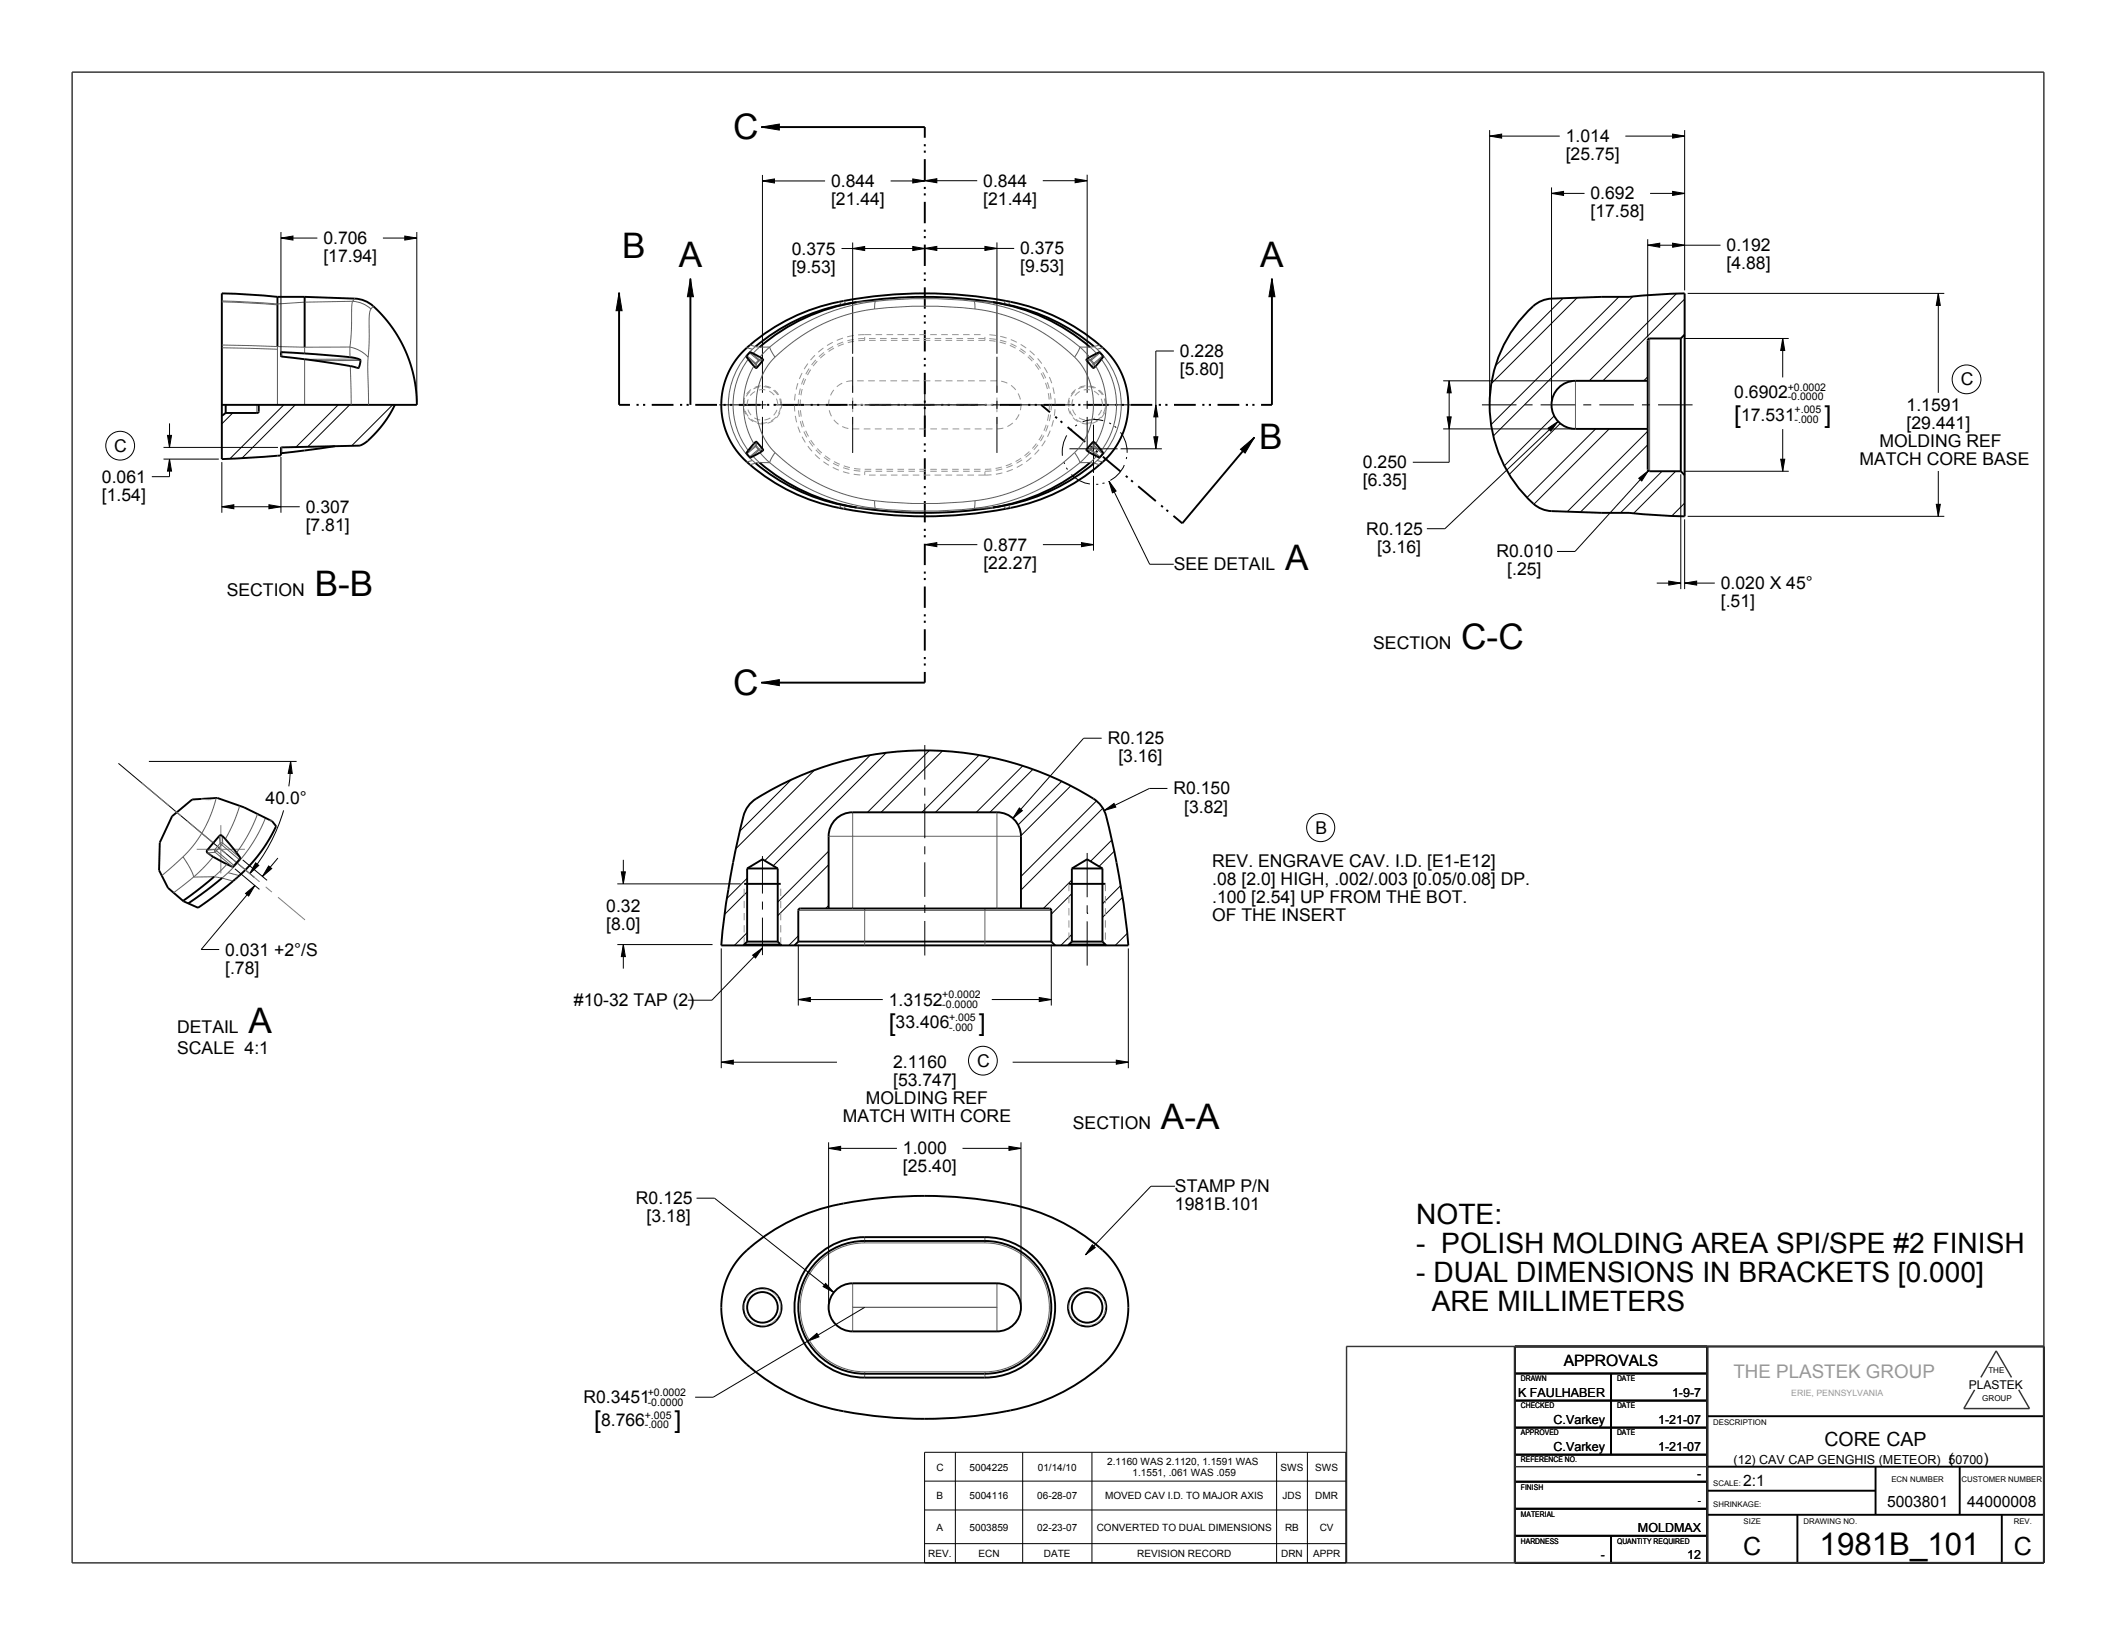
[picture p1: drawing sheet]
<svg xmlns="http://www.w3.org/2000/svg" width="559mm" height="432mm" viewBox="0 0 559 432" stroke-linecap="round" stroke-linejoin="round" font-family="sans-serif">
<g fill="#000">
<path d="M201 33.6l4.8-.8v1.6zM393.4 35.9l3.2-.5v1.1zM441.7 35.4l3.2 .5-3.2 .6zM201.3 47.8l3.2-.5v1zM241 47.3l3.2 .5-3.2 .5zM244.2 47.7l3.2-.5v1.1zM283.9 47.2l3.2 .5-3.2 .6zM409.7 51.1l3.2-.6v1.1zM441.7 50.5l3.2 .6-3.2 .5zM74.2 62.9l3.2-.6v1.1zM106.9 62.3l3.2 .6-3.2 .5zM163.5 77.3l.8 4.8h-1.6z"/>
<path d="M182.3 73.6l.8 4.8h-1.6zM225.2 65.6l3.1-.5v1.1zM241 65.1l3.2 .5-3.2 .6zM244.2 65.6l3.2-.5v1zM260.1 65.1l3.2 .5-3.2 .5zM335.9 73.6l.8 4.8h-1.6zM435.1 64.8l3.2-.6v1.1zM441.7 64.2l3.2 .6-3.2 .5zM511.9 77.5l.5 3.2h-1.1zM470.8 89.4l.5 3.2h-1zM44.2 115h1.1l-.5 3.2zM305.2 106.9l.6 3.2h-1.1z"/>
<path d="M304.7 115.4h1.1l-.6 3.1zM327.6 118.6l3.7-3.1-2.5 4.2zM382.2 110.1h1l-.5 3.2zM382.7 100.6l.5 3.1h-1zM408.8 113.1l2.7-1.8-2 2.6zM44.8 121.2l.5 3.2h-1.1zM58.6 133.8l3.2-.5v1.1zM71 133.3l3.2 .5-3.2 .6zM292.9 127.1l1.8 2.6-.9 .4zM432.8 126.3l2.5-2-1.7 2.7zM470.3 121.3h1l-.5 3.2zM511.3 133.2h1.1l-.5 3.2z"/>
<path d="M244.2 143.8l3.2-.5v1.1zM285.6 143.3l3.2 .5-3.2 .6zM440.7 153.5l3.2 .5-3.2 .5zM444.9 154l3.2-.5v1zM201 180.3l4.8-.8v1.6zM76.7 201.1l.5 3.2-1.1-.1zM269.2 213.4l.8 .7-2.5 2zM291.6 214.1l2.6-1.9 .5 1zM67.5 227.9l.8 .6-2.3 2.2zM64.9 236l2.4-2.1-1.6 2.7zM70.9 228.7l.9 .7-2.5 2.1zM164.1 230.3h1l-.5 3.1z"/>
<path d="M164.6 249.5l.5 3.1h-1zM198.8 252.3l2.5-2-1.8 2.7zM210.8 264l3.2-.6v1.1zM274.5 263.4l3.1 .6-3.1 .5zM190.5 280.5l3.2-.5v1.1zM294.8 280l3.2 .5-3.2 .6zM218.8 303.3l3.2-.6v1.1zM266.4 302.7l3.2 .6-3.2 .5zM288.5 328.7l.7 .8-2.5 1.9zM213.3 354.2l2.4-2.1 .6 1zM218 338.9l2.2 2.4-2.8-1.5z"/>
</g>
<g fill="none" stroke="#000" stroke-width=".26">
<path d="M201 33.6l4.8-.8v1.6zM393.4 35.9l3.2-.5v1.1zM393.4 34.4v71.7M393.4 35.9h18.5M429.2 35.9h15.7M441.7 35.4l3.2 .5-3.2 .6zM444.9 34.4v42.3M201.3 47.8l3.2-.5v1zM201.3 46.2v48.5M201.3 47.8h16.6M235.2 47.8h9M241 47.3l3.2 .5-3.2 .5z"/>
<path d="M244.2 47.7l3.2-.5v1.1zM244.2 47.7h13.9M275.4 47.7h11.7M283.9 47.2l3.2 .5-3.2 .6zM287.1 46.1v48.6M409.7 51.1l3.2-.6v1.1zM409.7 49.5v56.6M409.7 51.1h8.7M435.8 51.1h9.1M441.7 50.5l3.2 .6-3.2 .5zM74.2 62.9l3.2-.6v1.1zM74.2 61.3v31.9"/>
<path d="M74.2 62.9h9.6M101.1 62.9h9M106.9 62.3l3.2 .6-3.2 .5zM110.1 61.3v44.8M163.5 77.3l.8 4.8h-1.6zM182.3 73.6l.8 4.8h-1.6zM225.2 65.6l3.1-.5v1.1zM225.2 64v29.4M241 65.1l3.2 .5-3.2 .6zM244.2 65.6l3.2-.5v1zM260.1 65.1l3.2 .5-3.2 .5zM263.3 64v29.4"/>
<path d="M267.8 65.6h-45.6M335.9 73.6l.8 4.8h-1.6zM412.8 78.8l-17.9 17.8M416.5 78.6l-22.7 22.7M427.5 78.4l-33.7 33.7M431.2 78.3l-36.8 36.8M435.1 64.8l3.2-.6v1.1zM435.1 63.2v25.9M435.1 64.8h19.3M441.7 64.2l3.2 .6-3.2 .5zM442.7 77.5l-23 23.1M444.9 79l-21.6 21.6"/>
<path d="M445.7 77.5h67.8M511.9 77.5l.5 3.2h-1.1zM511.9 77.5v26.2M310 92.7h-4.8v25.8M435.1 99.5l-1 1.1M444.7 89.4h27.7M470.8 89.4l.5 3.2h-1zM470.8 89.4v10.3M43.2 118.2h30.2M44.2 115h1.1l-.5 3.2zM44.8 111.8v6.4M61.5 109.1l-2.9 2.8"/>
<path d="M74.9 106.9l-14.2 14.3M78 106.9l-14.1 14.1M89.3 106.9l-11.1 11.2M92.3 106.9l-11 11.1M103.7 106.9l-10.8 10.8M295.9 118.5h10.9M304.7 115.4h1.1l-.6 3.1zM305.2 106.9l.6 3.2h-1.1zM327.6 118.6l3.7-3.1-2.5 4.2zM381.1 113.3h34.2M381.1 100.6h34.2M382.2 110.1h1l-.5 3.2z"/>
<path d="M382.7 100.6l.5 3.1h-1zM382.7 100.6v21.5h-9.6M408.8 113.1l2.7-1.8-2 2.6zM410.4 109.8l-13.1 13.2M411.5 111.3l-29.9 28.3h-4.8M412 111.8l-13.4 13.5M421.4 113.3l-18.1 18.1M425 113.3l-19.9 19.9M435.1 113.9l-21.2 21.2M435.1 117.5l-17.7 17.7M470.8 113.3v11.2M43.2 121.2h14.6"/>
<path d="M44.8 121.2l.5 3.2h-1.1zM44.8 121.2v4.7h-4.7M58.6 133.8l3.2-.5v1.1zM58.6 122v13.4M58.6 133.8h20.6M71 133.3l3.2 .5-3.2 .6zM74.2 120.7v14.7M288.8 125.7v19.7M292.9 127.1l1.8 2.6-.9 .4zM292.9 127.1l10.7 21.9h6.4M432.8 126.3l2.5-2-1.7 2.7zM435.3 124.3l-19.4 21.3h-4.7"/>
<path d="M438.9 124.5l-11 10.9M442.5 124.5l-11.1 11.1M443.9 125.2v30.4M444.7 124.5h27.7M444.9 132.9l-3.4 3.4M444.9 137.2v18.4M445.7 136.4h67.8M470.3 121.3h1l-.5 3.2zM511.3 133.2h1.1l-.5 3.2zM511.9 124.4v12M244.2 143.8l3.2-.5v1.1zM244.2 143.8h13.9"/>
<path d="M275.4 143.8h13.4M285.6 143.3l3.2 .5-3.2 .6zM437.5 154h6.4M440.7 153.5l3.2 .5-3.2 .5zM444.9 154l3.2-.5v1zM444.9 154h7.9M201 180.3l4.8-.8v1.6zM229.8 199.4l-27.8 27.9M234 198.8l-29.8 29.8M245.4 198.2l-16.3 16.3M248.9 198.3l-16.2 16.2M258.6 199.4l-15.1 15.1"/>
<path d="M261.6 200l-14.5 14.5M290.9 195h-4.7l-18.7 21.1M31.3 201.6l35.9 30.1M39.3 201.1h39M74.9 214a46.1 46.1 0 0 1-8.9 16.7M76.7 201.1l.5 3.2-1.1-.1zM76.7 201.1l-.4 6.6M208.9 205.9l-13.5 13.6M215.1 203.4l-20.8 20.7M269.2 213.4l.8 .7-2.5 2zM270.1 202.3l-12.3 12.2M272.8 203.2l-11.4 11.3"/>
<path d="M280.4 206.3l-11.5 11.6M282.8 207.5l-13.2 13.2M289.6 211.5l-20 20M291.2 213.4l-21.6 21.7M291.6 214.1l2.6-1.9 .5 1zM308.3 208.2h-4.8l-11.9 5.9M62 229.4l6.5 5.5M64.1 227.1l6.4 5.4M64.9 236l2.4-2.1-1.6 2.7zM67.3 233.9l-14.2 16.9h4.8M67.5 227.9l.8 .6-2.3 2.2zM70.9 228.7l.9 .7-2.5 2.1z"/>
<path d="M73.4 226.6l-4.1 4.9M163 233.4h32.6M164.1 230.3h1l-.5 3.1zM164.6 227.1v6.3M197.3 231.9l-5.4 5.4M197.3 235.5l-6 6M218.8 224.8l-13.4 13.4M218.8 228.4l-13.4 13.4M218.8 239.2l-.7 .7M283.1 232.4l-7.6 7.5M283.1 236l-5.5 5.4M293.6 221.8l-5.6 5.7"/>
<path d="M294.3 224.8l-4.1 4M295.9 233.9l-4.8 4.8M296.4 237l-5.3 5.3M163 249.5h25.2M164.6 249.5l.5 3.1h-1zM164.6 249.5v6.3M190.5 250.5v31.6M197.3 246.3l-3.4 3.4M198.8 252.3l2.5-2-1.8 2.7zM201.3 250.3l-13.3 13.8h-6.3M210.8 247.2l-2.5 2.5M210.8 249.5v16.1"/>
<path d="M277.6 249.5v16.1M283.1 246.8l-3 2.9M297.7 246.5l-3.2 3.2M298 250.5v31.6M210.8 264l3.2-.6v1.1zM210.8 264h22.3M261.9 264h15.7M274.5 263.4l3.1 .6-3.1 .5zM294.8 280l3.2 .5-3.2 .6zM190.5 280.5l3.2-.5v1.1zM190.5 280.5h30.5M267.4 280.5h30.6"/>
<path d="M183.9 316.4h4.8l31.5 24.9M218.8 303.3l3.2-.6v1.1zM218.8 301.7v42.8M218.8 303.3h18.1M254.2 303.3h15.4M266.4 302.7l3.2 .6-3.2 .5zM269.6 301.7v42.8M310.3 313.3h-6.4l-17.2 18.1M218 338.9l2.2 2.4-2.8-1.5zM288.5 328.7l.7 .8-2.5 1.9zM213.3 354.2l2.4-2.1 .6 1zM228.3 345.3l-40 23.7h-4.7"/>
<path d="M244.2 383.5h111.2v29.3h-111.2zM244.2 398.8h111.2M244.2 391.2h111.2M252.3 383.5v29.3M270.1 383.5v29.3M288.4 383.5v29.3M337.1 383.5v29.3M345.3 383.5v29.3M244.2 407.7h111.2"/>
<circle cx="31.7" cy="117.7" r="3.8"/>
<circle cx="519.3" cy="100.2" r="3.8"/>
<circle cx="348.8" cy="218.6" r="3.7"/>
<circle cx="259.6" cy="280.1" r="3.8"/>
</g>
<g fill="none" stroke="#000" stroke-width=".51">
<path d="M201 33.6h43.2v2.8M244.2 38.1v.5M244.2 39.8v.5M244.2 42v5.7M244.2 49.4v.5M244.2 51.1v.5M244.2 53.3v5.7M73.3 78.4h7.2l13.2 .5a9.2 9.2 0 0 1 6.7 3.8 35.3 35.3 0 0 1 9.7 24.2h-51.5M73.3 78.4l-7.4-.6-7.3-.3v43.7l15.6-.9v-2l.2-.1 20.7-.5 .4-.2a26.2 26.2 0 0 0 8.8-10.6M73.3 78.4v13.1M163.5 77.3v29.6h2.9M182.3 73.6v33.3"/>
<path d="M226.3 79.8a52.5 52.5 0 0 0-26.8 11.7M244.2 60.6v.6M244.2 62.3v.6M244.2 64.6v5.6M244.2 71.9v.6M244.2 73.6v.6M244.2 75.9v5.6M262.2 79.8a52.5 52.5 0 0 1 26.7 11.7M335.9 73.6v33.3h-2.9M196.5 92.6a53 53 0 0 1 30.8-13.9 112.3 112.3 0 0 1 44.4 2.2 45.8 45.8 0 0 1 22.1 13.7 20.2 20.2 0 0 1-3.4 28.1 55.2 55.2 0 0 1-30.8 12.6 112.1 112.1 0 0 1-42.9-2.4 45.8 45.8 0 0 1-22-13.7 20.2 20.2 0 0 1 1.8-26.6zM244.2 83.2v.6M244.2 84.9v.6"/>
<path d="M244.2 87.2v5.6M244.2 94.5v.6M244.2 96.2v.6M244.2 98.5v5.6M403.6 82.1a8.4 8.4 0 0 1 6.2-3.2l13.2-.5h7.2l7.3-.6 7.4-.3v58.9l-7.4-.3-7.3-.7h-7.2l-13.2-.4a8.3 8.3 0 0 1-6.2-3.2 35.3 35.3 0 0 1 0-49.7zM443.9 89.4h-8.3l-.4 .2-.1 11h-19a6.4 6.4 0 0 0-6.4 6.3 6.4 6.4 0 0 0 6.4 6.4h19l.1 10.9 .4 .3h8.3M443.9 89.4v35.1M444.9 88.4l-1 1M59.6 109.1l-1 .7M59.6 106.9v2.2M68.3 106.9v1.8l-.3 .3-8.4 .1M168.1 106.9h.6"/>
<path d="M169.8 106.9h.6M172.1 106.9h5.8M179.6 106.9h.6M181.3 106.9h.6M183.6 106.9h5.8M191.1 106.9h.6M192.8 106.9h.6M195.1 106.9h5.7M202.6 106.9h.5M204.3 106.9h.6M206.6 106.9h5.7M214.1 106.9h.5"/>
<path d="M215.8 106.9h.6M218.1 106.9h5.7M225.6 106.9h.5M227.3 106.9h.6M229.6 106.9h5.7M237.1 106.9h.5M238.8 106.9h.5M241.1 106.9h5.7M244.2 105.8v.6M244.2 107.5v.6M244.2 109.7v5.7M244.2 117.1v.5"/>
<path d="M244.2 118.8v.5M248.5 106.9h.6M250.3 106.9h.5M252.6 106.9h5.7M260 106.9h.6M261.8 106.9h.5M264.1 106.9h5.7M271.5 106.9h.6M273.3 106.9h.5M274.9 106.9l2.4 2M275.6 106.9h5.7M278.7 110.1l.4 .3"/>
<path d="M280.1 111.2l.4 .4M281.9 112.8l4.7 3.9M283 106.9h.6M284.7 106.9h.6M287 106.9h5.8M288 117.9l.5 .4M289.4 119l.5 .4M294.5 106.9h.6M296.2 106.9h.6M298.5 106.9h5.8M306 106.9h.6M307.7 106.9h.6"/>
<path d="M310 106.9h5.8M317.5 106.9h.6M319.2 106.9h.6M321.5 106.9h5.8M329 106.9h.6M330.7 106.9h.6M331.3 115.5l-19.1 22.7-2.3-2M199.5 122.3a52.5 52.5 0 0 0 26.8 11.7M244.2 121v5.7M244.2 128.4v.5M244.2 130.1v.5M244.2 132.3v5.7"/>
<path d="M244.2 139.7v.5M288.9 122.3a52.5 52.5 0 0 1-26.7 11.7M291.3 120.6l4.6 3.9M297.3 125.7l.5 .4M298.7 126.9l.5 .4M300.6 128.4l4.6 3.9M306.6 133.5l.5 .4M308 134.7l.5 .4M443.9 124.5l1 1M244.2 141.3v.6M244.2 143.6v5.6M244.2 150.9v.6"/>
<path d="M244.2 152.6v.6M244.2 154.9v5.6M244.2 177.5v2.8h-43.2M244.2 162.2v.6M244.2 163.9v.6M244.2 166.2v5.6M244.2 173.5v.6M244.2 175.2v.6M45.4 215.6l5.3-4.5 6.7-.4 7.1 2.5 7.4 3.7 1 1.3a44.1 44.1 0 0 1-14.1 16.7l-6.5 4.8-3.8-1.7-4.1-3.5-2.4-4.7 .2-7.3zM198.5 211.8a83.4 83.4 0 0 1 91.4 0 9.6 9.6 0 0 1 2.8 5.9l2.7 13.3a184.6 184.6 0 0 1 2.6 18.7h-107.5a203.4 203.4 0 0 1 6.3-35.6l.8-1.2zM58.6 231.9l-3.9 3.2-5 3.5M196.5 233.4h9.7"/>
<path d="M197.3 229.4v19.3M197.3 229.4l4-2.5 4.1 2.5M197.3 229.4h8.1M205.4 229.4v19.3M218.8 239.9v-19a6.3 6.3 0 0 1 6.3-6.4h38.2a6.3 6.3 0 0 1 6.3 6.4v19M225.2 239.9l-14.1 .1-.3 .4v8.3M263.3 239.9l14.1 .1 .2 .4v8.3M282.3 233.4h9.6M283.1 229.4h8M283.1 229.4l4-2.5 4 2.5M283.1 229.4v19.3M291.1 229.4v19.3"/>
<path d="M196.5 249.5h9.7M197.3 248.7h8.1M197.3 248.7l-1 1M205.4 248.7l1 1M210.8 248.7h66.8M210.8 248.7l-1 1M277.6 248.7l1 1M282.3 249.5h9.6M283.1 248.7h8M283.1 248.7l-1 1M291.1 248.7l1 1M196.5 330.9a53 53 0 0 1 30.8-13.8 112.3 112.3 0 0 1 44.4 2.2 45.8 45.8 0 0 1 22.1 13.7 20.2 20.2 0 0 1-3.4 28.1 55.2 55.2 0 0 1-30.8 12.6 112.1 112.1 0 0 1-42.9-2.4 45.8 45.8 0 0 1-22-13.7 20.2 20.2 0 0 1 1.8-26.7z"/>
<path d="M214.8 332.6a18.5 18.5 0 0 1 13.5-5.9h31.8a18.5 18.5 0 0 1 18.5 18.6 18.5 18.5 0 0 1-18.5 18.5h-31.8a18.5 18.5 0 0 1-17-11.1 18.5 18.5 0 0 1 3.5-20.1zM216.5 332.3a17.5 17.5 0 0 1 11.8-4.6h31.8a17.5 17.5 0 0 1 17.5 17.6 17.5 17.5 0 0 1-17.5 17.5h-31.8a17.5 17.5 0 0 1-16.3-11.2 17.5 17.5 0 0 1 4.5-19.3zM400 355.6h139.8v57.1h-139.8zM450.8 355.6v57.1M400 377h50.8M400 369.9h50.8M400 362.7h50.8M425.4 362.7v21.5M450.8 374h89M400 398.5h50.8M400 391.3h50.8M400 384.2h50.8"/>
<path d="M450.8 393.7h44.5M450.8 387.3h89M495.3 387.3v12.7M517.5 387.3v12.7M400 405.6h50.8M425.4 405.6v7.1M450.8 400h89M474.7 400v12.7M528.6 400v12.7"/>
<circle cx="201.3" cy="345.3" r="5"/>
<circle cx="287.1" cy="345.3" r="5"/>
</g>
<path d="M19 19.1h520.8v393.6h-520.8zM355.6 355.6h184.1M355.6 355.6v57.1M400 355.6v57.1M450.8 355.6v57.1M521.5 367.1l-2.9 4.9h17.4l-2.9-4.9M523.1 363.8l4.1-7 4 7M400 387.4h50.8" fill="none" stroke="#313131" stroke-width=".38"/>
<g fill="none" stroke="#939393" stroke-width=".26">
<path d="M226.3 79.8l-1.7 .3M226.6 79.8h-.2M226.6 79.7v.1M229.5 79.3l-1.7 .3M232.5 79l-1.8 .2M235.4 78.7l-1.8 .2M238.3 78.6l-1.7 .1M241.3 78.4l-1.8 .1M244.2 78.4h-1.7M244.8 78.4h.9M247 78.4l1.9 .1M250.2 78.6l2 .1"/>
<path d="M253.5 78.8l1.9 .1M256.7 79.1l1.9 .2M259.9 79.5l1.9 .2M262 79.8h.2M263.3 80l1.7 .3M211.8 98.5l-.7 1.6M212.3 99.9l-.6 1.6M213.3 96l-.9 1.5M213.7 97.3l-.9 1.5M214.1 97.6l-.9 1.5M215.2 93.8l-1.1 1.3M215.5 95l-1.2 1.4"/>
<path d="M215.8 95.4l-1.1 1.3M217.4 91.9l-1.3 1.1M217.6 93.1l-1.3 1.1M217.9 93.5l-1.3 1.1M219.9 90.4l-1.5 .9M220 91.5l-1.5 .9M220.2 92l-1.4 .8M222.6 89.3l-1.6 .6M222.7 90.3l-1.7 .7M222.8 90.8l-1.5 .6M225.4 88.6l-1.7 .4M225.5 89.6l-1.7 .4"/>
<path d="M225.5 90.1l-1.6 .4M228.3 89.4l-1.7 .1M228.3 89.9l-1.6 .1M228.3 89v.9M228.3 89.9h.1M228.3 89.4h.1M229.5 89.9h1.7M229.5 89.4h1.7M230.1 88.4l-3.5 .1M231.2 88.4h1.8M232.4 89.9h1.7M232.4 89.4h1.7"/>
<path d="M234.1 88.4h1.8M235.3 89.9h1.7M235.3 89.4h1.7M237 88.4h1.7M238.2 89.9h1.7M238.2 89.4h1.7M239.9 88.4h1.7M241 89.9h1.8M241 89.4h1.8M242.8 88.4h1.7M243.9 89.9h1.8M243.9 89.4h1.8"/>
<path d="M245.7 88.4h1.7M246.8 89.9h1.8M246.8 89.4h1.8M248.6 88.4h1.7M249.7 89.9h1.7M249.7 89.4h1.7M251.4 88.4h1.8M252.6 89.9h1.7M252.6 89.4h1.7M254.3 88.4h1.8M255.5 89.9h1.7M255.5 89.4h1.7"/>
<path d="M257.2 88.4h1.7M258.4 89.4h1.7M260.1 88.4h.1M260.1 89v.9h-1.7M261.2 89.9l1.7 .2M261.3 89.4l1.7 .2M261.3 88.4l1.7 .2M264 90.4l1.6 .4M264.1 89.9l1.7 .4M264.1 88.8l1.7 .5M266.7 91.2l1.5 .8M266.9 90.8l1.5 .7"/>
<path d="M266.9 89.7l1.6 .7M269.2 92.5l1.4 1M269.4 92.1l1.5 1M269.5 91l1.5 .9M271.4 94.2l1.2 1.2M271.8 93.8l1.2 1.3M271.9 92.6l1.3 1.2M273.4 96.2l.9 1.4M273.8 95.9l1 1.4M274 94.7l1.1 1.3M274.9 98.6l.8 1.5M275.4 98.3l.8 1.6"/>
<path d="M275.8 97l.8 1.5M277.1 99.6l.6 1.6M209.8 106.9l.1 1.8M210 109.8l.4 1.7M210 104l-.2 1.8M210.7 112.7l.6 1.6M210.7 101.2l-.5 1.7M210.9 108.4l.2 1.7M210.9 105.5l-.1 1.7M211.4 111.2l.5 1.7M211.4 102.6l-.4 1.7M211.4 108.3l.2 1.7"/>
<path d="M211.4 105.5l-.1 1.7M211.8 115.3l.9 1.6M211.8 111.1l.5 1.6M211.8 102.7l-.3 1.7M212.3 114l.8 1.5M212.8 113.8l.7 1.5M212.8 100.1l-.6 1.6M213.3 117.8l1.1 1.4M213.7 116.5l1 1.4M214.1 116.2l1 1.4M215.5 118.8l1.2 1.2M215.8 118.5l1.2 1.1"/>
<path d="M219 108.3l.6 1.6M219 105.5l-.2 1.7M220.2 110.9l1.2 1.2M220.2 103l-.9 1.4M222.4 112.6l1.6 .6M222.4 101.2l-1.4 .9M224 113.2h.1M225.2 100.6l-1.7 .2M225.2 100.6h.1M225.2 101.8v1.9M225.2 105v3.8M225.2 110.1v1.9"/>
<path d="M225.2 113.3h1.7M225.2 106.9h1.7M226.3 106.9h1.8M226.3 100.6h1.8M228.1 113.3h1.8M228.1 106.9h1.8M229.3 106.9h1.7M229.3 100.6h1.7M231 113.3h1.8M231 106.9h1.8M232.2 106.9h1.8M232.2 100.6h1.8"/>
<path d="M234 113.3h1.7M234 106.9h1.7M235.1 106.9h1.8M235.1 100.6h1.8M236.9 113.3h1.8M236.9 106.9h1.8M238.1 106.9h1.7M238.1 100.6h1.7M239.8 113.3h1.8M239.8 106.9h1.8M241 106.9h1.8M241 100.6h1.8"/>
<path d="M242.8 113.3h1.7M242.8 106.9h1.7M243.9 106.9h1.8M243.9 100.6h1.8M245.7 113.3h1.7M245.7 106.9h1.7M246.9 106.9h1.7M246.9 100.6h1.7M248.6 113.3h1.8M248.6 106.9h1.8M249.8 106.9h1.8M249.8 100.6h1.8"/>
<path d="M251.6 113.3h1.7M251.6 106.9h1.7M252.7 106.9h1.8M252.7 100.6h1.8M254.5 113.3h1.7M254.5 106.9h1.7M255.7 106.9h1.7M255.7 100.6h1.7M257.4 113.3h1.8M257.4 106.9h1.8M258.6 106.9h1.7M258.6 100.6h1.7"/>
<path d="M260.3 113.3h1.8M260.3 106.9h1.8M261.5 106.9h1.8M261.5 100.6h1.8M263.3 100.6h.1M263.3 101.8v1.9M263.3 105v3.8M263.3 110.1v1.9M264.4 100.7h.1M264.4 100.7l1.6 .5M264.9 113.1l-1.6 .2M265 113l-.1 .1"/>
<path d="M267 101.8l1.2 1.2M267.5 111.7l-1.5 .9M268.9 103.9l.6 1.6M269.1 109.4l-.9 1.5M269.6 106.6l-.1 1.7M271.8 119.3l-1.2 1.1M272.2 119.6l-1.3 1.2M273.7 117.2l-1.1 1.3M274.1 117.5l-1.1 1.3M274.4 118.7l-1.2 1.3M275.2 114.8l-.9 1.4M275.7 115l-.9 1.5"/>
<path d="M276.1 116.4l-1 1.4M276.1 101.1l.5 1.6M276.3 112.2l-.6 1.6M276.6 101l.5 1.6M276.8 112.3l-.6 1.7M276.8 103.8l.3 1.7M276.9 109.4l-.3 1.7M277.1 106.6v1.7M277.3 103.8l.3 1.7M277.3 113.8l-.7 1.5M277.4 109.5l-.3 1.7M277.6 106.6v1.8"/>
<path d="M278.1 102.3l.3 1.7M278.2 111l-.5 1.7M278.6 105.2v1.7M278.6 108.1l-.2 1.7M215.2 120l1.3 1.2M217.4 121.9l1.5 1M217.6 120.8l1.4 1M217.9 120.4l1.4 .9M219.9 123.4l1.6 .8M220 122.3l1.6 .8M220.2 121.9l1.6 .7M222.6 124.6l1.7 .4"/>
<path d="M222.7 123.5l1.6 .5M222.8 123l1.6 .5M223.4 133.6l1.7 .3M225.4 125.2l1.8 .2M225.5 124.2l1.7 .2M225.5 123.7l1.7 .2M226.3 134l.1 .1M226.4 134.1h.1M226.6 134.1l1.9 .3M228.3 124.6v.9M228.3 125.5h.1M228.3 124.5h1.8"/>
<path d="M228.3 123.9h1.8M229.5 125.5h1.7M229.8 134.5l2 .3M231.2 124.5h1.8M231.2 123.9h1.8M232.4 125.5h1.7M233.1 134.9l1.9 .2M234.1 124.5h1.8M234.1 123.9h1.8M235.3 125.5h1.7M236.3 135.2l1.9 .1M237 124.5h1.7"/>
<path d="M237 123.9h1.7M238.2 125.5h1.7M239.5 135.4h2M239.9 124.5h1.7M239.9 123.9h1.7M241 125.5h1.8M242.8 135.4h.8M242.8 124.5h1.7M242.8 123.9h1.7M243.9 125.5h1.8M245.7 124.5h1.7M245.7 123.9h1.7"/>
<path d="M246 135.4h-1.8M246.8 125.5h1.8M248.6 124.5h1.7M248.6 123.9h1.7M248.9 135.3l-1.7 .1M249.7 125.5h1.7M251.4 124.5h1.8M251.4 123.9h1.8M251.9 135.2l-1.8 .1M252.6 125.5h1.7M254.3 124.5h1.8M254.3 123.9h1.8"/>
<path d="M254.8 135l-1.7 .1M255.5 125.5h1.7M257.2 124.5h1.7M257.2 123.9h1.7M257.7 134.7l-1.7 .1M258.4 125.5h1.7M260.1 124.5h.1M260.1 123.9h.1M260.1 124.6v.9M260.7 134.3l-1.8 .2M261.8 123.9h-1.7M261.8 124.4l-1.7 .1"/>
<path d="M261.8 125.4l-1.7 .1M262 134.1h-.2M262.1 134.1h-.1M263.9 133.8l-1.7 .2M264.5 123.4l-1.6 .3M264.7 123.8l-1.7 .4M264.7 124.9l-1.7 .3M267.2 122.4l-1.6 .6M267.4 122.9l-1.6 .6M267.5 123.9l-1.7 .7M269.6 121l-1.4 .9M269.9 121.4l-1.5 .9"/>
<path d="M270 122.6l-1.5 .8M272.4 120.8l-1.4 1.1M53.1 211l2.7 .2M196.5 234.7v1.9M196.5 237.9v1.9M206.2 234.7v1.9M206.2 237.9v1.9M282.3 233.4v2M282.3 236.6v2M282.3 239.8v2M291.9 233.4v2M291.9 236.6v2"/>
<path d="M291.9 239.8v2M196.5 241.1v1.9M196.5 244.3v2M196.5 247.5v2M206.2 241.1v1.9M206.2 244.3v2M206.2 247.5v2M282.3 243v2M282.3 246.3v1.9M291.9 243v2M291.9 246.3v1.9"/>
</g>
<g fill="none" stroke="#5d5d5d" stroke-width=".26">
<path d="M58.6 79.7l14.7 .8M58.6 79.5l7.3 .3a61.9 61.9 0 0 0 14.6 0M221.5 79.7l.8 .8M222.8 79.5l.6 .8M265.7 79.5l-.7 .8M266.9 79.7l-.7 .8M58.6 91.8l14.7 .4M58.6 91.1l14.7 .4M73.3 91.5v15.4M73.3 91.5l7.2 .2M80.5 94.9v12M92.5 96.7l.2 10.2"/>
<path d="M97.2 94.3l.1 12.6M197.2 91.8l1.5 .4M198.1 91.1l1.4 .4M198.7 92.2a20.1 20.1 0 0 0 0 29.4M199.5 91.5l1.1 .2M199.5 91.5l-.8 .7M288.9 91.5l.8 .7M288.9 91.5l-1 .2M289.7 92.2a20.1 20.1 0 0 1 0 29.4M290.4 91.1l-1.5 .4M291.2 91.8l-1.5 .4M435.6 89.4v35.1"/>
<path d="M67.8 106.9v2.2M416.1 100.6v12.7M198.7 121.6l.8 .7M198.7 121.6l-1.5 .4M199.5 122.3l-1.4 .4M200.6 122.2l-1.1 .1M222.3 133.3l-.8 .8M223.4 133.6l-.6 .8M265 133.6l.7 .8M266.2 133.3l.7 .8M287.9 122.2l1 .1M288.9 122.3l1.5 .4"/>
<path d="M289.7 121.6l-.8 .7M289.7 121.6l1.5 .4M70.1 216a40.2 40.2 0 0 1-9.9 14.5M225.2 214.5v25.4M263.3 214.5v25.4M56.5 231.5l2.1 .4M58.6 231.9l2.9 .8M60.2 230.5l-1.6 1.4M60.2 230.5l3 .7M218.8 220.9h50.8M228.3 239.9v9.8M260.1 239.9v9.8"/>
<path d="M210.8 240.4h66.8M225.2 338.9v12.7M228.3 328.3a17 17 0 0 0-17 17 17 17 0 0 0 17 17M228.3 326.7v1.6M228.3 328.3h31.8M260.1 328.3a17 17 0 0 1 17 17 17 17 0 0 1-17 17M260.1 326.7v1.6M263.3 338.9v12.7M225.2 345.3h38.1zM263.3 345.3h.1M228.3 362.3v1.5M228.3 362.3h31.8"/>
<path d="M260.1 362.3v1.5"/>
</g>
<path d="M206.2 106.9a4.8 4.8 0 0 0-7-4.3 4.8 4.8 0 0 0-.7 8.2 4.8 4.8 0 0 0 7.6-3l.1-.9M206.4 106.9a5 5 0 0 0-7.3-4.5 5 5 0 0 0-.8 8.6 5 5 0 0 0 8-3.2l.1-.9M291.9 106.9a4.8 4.8 0 0 0-7-4.3 4.8 4.8 0 0 0-.7 8.2 4.8 4.8 0 0 0 7.6-3l.1-.9M292.1 106.9a5 5 0 0 0-7.3-4.5 5 5 0 0 0-.7 8.6 5 5 0 0 0 8-3.2v-.9M206.2 345.3a4.8 4.8 0 0 0-7-4.3 4.8 4.8 0 0 0-.7 8.1 4.8 4.8 0 0 0 7.6-3l.1-.8M291.9 345.3a4.8 4.8 0 0 0-7-4.3 4.8 4.8 0 0 0-.7 8.1 4.8 4.8 0 0 0 7.6-3l.1-.8" fill="none" stroke="#939393" stroke-width=".26" stroke-dasharray="1.7 1.1" stroke-linecap="butt"/>
<path d="M297.7 119.4a8.6 8.6 0 0 0-12.6-7.6 8.6 8.6 0 0 0-.9 14.6 8.6 8.6 0 0 0 13.4-5.9l.1-1.1" fill="none" stroke="#000" stroke-width=".26" stroke-dasharray="5.6 1.7 .6 1.1 .6 1.7" stroke-linecap="butt"/>
<!-- layer: 05___PRT_ALL_AXES -->
<g fill="none" stroke="#000" stroke-width=".26">
<path d="M201.3 95.5v8.2M225.2 94.2v9.5M263.3 94.2v9.5M287.1 95.5v8.2M189.9 106.9h8.3M200.3 106.9h2.1M201.3 105.9v2.1M201.3 110.1v8.2M204.5 106.9h17.5M224.1 106.9h2.1M225.2 105.9v2.1M225.2 110.1v9.5"/>
<path d="M228.4 106.9h31.7M244.2 100.6v12.7M262.2 106.9h2.1M263.3 105.9v2.1M263.3 110.1v9.5M266.5 106.9h17.4M282.4 118.5h12.7M286 106.9h2.2M287.1 105.9v2.1M287.1 110.1v8.2M288.8 112.2v12.7M290.3 106.9h8.2"/>
<path d="M391.3 106.9h9.2M402.6 106.9h2.1M406.9 106.9h9.1M418.1 106.9h2.1M422.4 106.9h9.1M433.6 106.9h2.1M437.9 106.9h9.1M244.2 196.8v9.1M244.2 208v2.1M244.2 212.3v9.1M201.3 226.1v9.9M201.3 238.1v2.1"/>
<path d="M244.2 223.5v2.1M244.2 227.7v9.2M244.2 239v2.1M287.1 225.3v11.7M287.1 239.1v2.1M201.3 242.3v9.9M244.2 243.2v9.1M287.1 241.2h.1M287.1 243.3v11.7"/>
</g>
<g fill="none" stroke="#000" stroke-width=".51">
<path d="M435.1 100.6v12.7M225.2 239.9h38.1M220.7 340.8a6.3 6.3 0 0 1 4.5-1.9h38.1a6.4 6.4 0 0 1 6.3 6.4 6.4 6.4 0 0 1-6.3 6.3h-38.1a6.3 6.3 0 0 1-5.9-3.9 6.3 6.3 0 0 1 1.4-6.9z"/>
<circle cx="201.3" cy="345.3" r="4"/>
<circle cx="287.1" cy="345.3" r="4"/>
</g>
<path d="M37.4 206.8l7.1 5.9M46.2 214.1l1.6 1.4M46.2 214.1h.1M49.4 216.8l7.1 6M58.3 217.9v12.8M52 224.3h12.7M58.2 224.2l1.6 1.3M61.4 226.9l7.1 6M70.2 234.2h.1M70.2 234.2l1.6 1.4M73.4 237l7.1 5.9M80.5 242.9h.1" fill="none" stroke="#7f7f7f" stroke-width=".26"/>
<path d="M205.4 106.9a4 4 0 0 0-5.8-3.6 4 4 0 0 0-.7 6.8 4 4 0 0 0 6.4-2.4l.1-.8M291.1 106.9a4 4 0 0 0-5.8-3.6 4 4 0 0 0-.7 6.8 4 4 0 0 0 6.5-2.4v-.8" fill="none" stroke="#939393" stroke-width=".26" stroke-dasharray="1.7 1.1" stroke-linecap="butt"/>
<!-- layer: 06___PRT_ALL_SURFS -->
<g fill="none" stroke="#5d5d5d" stroke-width=".26">
<path d="M93.1 79.6a7.7 7.7 0 0 1 4.9 2M93.1 79.6l-.2 1.4-.1 6.3-.4 4.4M93.1 79.6l-12.6 .2M93.7 78.9l-.6 .7M231.2 79.6a52.3 52.3 0 0 0-27.9 12.1M231.2 79.6a119.3 119.3 0 0 1 26 0M231.2 79.6l-.2 2M231.2 79.6l-4.9 .2M257.2 79.6l.3 2M257.2 79.6a52.3 52.3 0 0 1 28 12.1M257.2 79.6l5 .2M74.4 93v1.2"/>
<path d="M92.4 91.7v2.6M92.4 91.7h-11.9v1.6M94.1 97.1h.7M94.8 94.8l-14.1 .1M95.2 95.2l-11.9 .1M98 81.6a9.7 9.7 0 0 0-.5 5l-.3 7.7a9 9 0 0 0-4.8-2.6M98.6 80.8l-.6 .8M197.1 94.2l2.3 1.9M197.2 94l2.6 2.1M197.6 94.9a20.1 20.1 0 0 0 0 24.1M197.9 93.2l2.6 2.1M198.1 93l2.3 1.9"/>
<path d="M199.1 96.7a20.5 20.5 0 0 0 0 20.5M199.4 96.1l.1 1M199.8 96.1h-.4M199.8 96.1l.1 1M200.4 94.9l.1 .4M200.4 94.9l-1 1.2M200.5 95.3l-.7 .8M201.4 94.8l-1 .1M201.5 95.2l-1 .1M203.3 91.7h-1.5a2.23 2.23 0 0 0-2.3 1l-.6 .6M203.3 91.7l-2.6 2.6M203.3 91.7l.3 1 1.1 1.6"/>
<path d="M204.7 94.3a18.4 18.4 0 0 0 0 25.2M231 81.6a45.4 45.4 0 0 0-26.3 12.7M257.5 81.6a115.4 115.4 0 0 0-26.5 0M257.5 81.6a45.4 45.4 0 0 1 26.3 12.7M283.8 94.3a18.4 18.4 0 0 1 0 25.2M285.2 91.7l2.6 2.6M285.2 91.7l-.4 1-1 1.6M285.2 91.7h1.4a2.23 2.23 0 0 1 2.3 1l.7 .6M287 95.2l1 .1M287 94.8l1 .1M288 95.3l.7 .8M288 94.9v.4"/>
<path d="M288 94.9l1 1.2M288.7 96.1h.3M288.7 96.1l-.1 1M289 96.1l-.1 1M289.4 96.7a20.5 20.5 0 0 1 0 20.5M290.3 93l-2.3 1.9M290.5 93.2l-2.5 2.1M290.9 94.9a20.1 20.1 0 0 1 0 24.1M291.2 94l-2.5 2.1M291.4 94.2l-2.4 1.9M74.4 118.2v1.5M199.4 117.7l.4 .1"/>
<path d="M199.4 117.7l1 1.2M199.4 117.7l-2.3 2M199.5 116.7l-.1 1M199.8 117.8l.7 .8M199.8 117.8l-2.6 2.1M199.9 116.8l-.1 1M200.4 118.9l-2.3 1.9M200.4 118.9l1 .1M200.5 118.6l-.1 .3M200.5 118.6l-2.6 2.1M200.5 118.6h1M200.7 119.5l2.6 2.7"/>
<path d="M204.7 119.5a45.5 45.5 0 0 0 26.3 12.7M204.7 119.5l-1.1 1.7-.3 1M283.8 119.5a45.5 45.5 0 0 1-26.3 12.7M283.8 119.5l1 1.7 .4 1M287.8 119.5l-2.6 2.7M288 118.6v.3M288 118.6h-1M288 118.6l2.5 2.1M288 118.9l-1 .1M288 118.9l2.3 1.9M288.6 116.8l.1 1M288.7 117.8l2.5 2.1"/>
<path d="M288.7 117.8l-.7 .8M288.9 116.7l.1 1M289 117.7l-.3 .1M289 117.7l2.4 2M289 117.7l-1 1.2M198.9 120.5l.6 .7a2.58 2.58 0 0 0 2.8 1h1M203.3 122.2a52.3 52.3 0 0 0 27.9 12.1M226.3 134l4.9 .3M231 132.2l.2 2.1M231.2 134.3a119.3 119.3 0 0 0 26 0M257.5 132.2a115.4 115.4 0 0 1-26.5 0M257.5 132.2l-.3 2.1"/>
<path d="M262.2 134l-5 .3M285.2 122.2a52.3 52.3 0 0 1-28 12.1M289.6 120.5l-.7 .7a2.58 2.58 0 0 1-2.7 1h-1M57.1 210.8a32.1 32.1 0 0 1-8.8 15.5M63.3 212.8l-1.5 4.1-2.3 4.7M68 215l-2.4 5.4-3.1 4.8M48.3 226.3l2.1 3.3 .7 2M48.3 226.3l-5.6 5M51.1 231.6l-5.3 4.2M56.3 226.3l-2.2 2.5-3 2.8M56.8 224.4l-.2 .3 .2 .4M56.8 224.4l5 4.2"/>
<path d="M56.8 224.4l-2.1 .1M56.8 225.1l4.6 3.8M56.8 225.1l-2 .2M57.9 220.7l.2 2M58.1 222.7l-1.3 1.7M58.1 222.7l5.1 4.3M58.7 220.7l.1 2M58.8 222.7l-.3-.1-.4 .1M58.8 222.7l-2 2.4M58.8 222.7l4.7 3.9M59.9 228.2l-3.4 3.3-5.4 .1"/>
</g>
<path d="M80.5 78.4v13.3M74.2 93.1l9.5 .5a60.6 60.6 0 0 1 10.3 1l1.1 .4a1.7 1.7 0 0 1-.2 1.7l-.2 .5-.5-.1a256.7 256.7 0 0 0-20-3zM198 93.1l.1-.1 1 .5 2.4 1.4v.3l-1.7 2-.7-.5-2-2.5zM200.6 91.7a53.2 53.2 0 0 1 31.3-12.6 110.5 110.5 0 0 1 35.3 1.7 51.6 51.6 0 0 1 20.7 10.9M287 94.9l3.3-1.9 1.1 1.2-2.6 3-1.8-2zM88.5 117.8l-14.1 1.9-.2 .2M199.3 116.9l.5-.2 1.7 2.2-.8 .6-2.6 1.3-1-1.1zM288.6 116.8l.3-.1 .3 .3 2.2 2.7-1.1 1.1-2.5-1.3-.9-.6zM200.6 122.2a53.2 53.2 0 0 0 31.3 12.6 110.5 110.5 0 0 0 35.3-1.8 51.6 51.6 0 0 0 20.7-10.8M56.5 231.5l-8.2 6.4M58 220.7l.5-.1 .8 .8 4.2 5.2-2.1 2.3-5.1-2.6-1.7-1.3 .1-.4z" fill="none" stroke="#000" stroke-width=".51"/>
<g font-size="9.3">
<text x="193.6" y="36.7">C</text>
<text x="164.3" y="68">B</text>
<text x="179.2" y="70.4">A</text>
<text x="332.8" y="70.4">A</text>
<text x="332.6" y="118.7">B</text>
<text x="339.4" y="150.6">A</text>
<text x="83.1" y="157.4">B-B</text>
<text x="385.9" y="171.4">C-C</text>
<text x="193.6" y="183.5">C</text>
<text x="65.6" y="272.8">A</text>
<text x="306.6" y="298">A-A</text>
</g>
<text font-size="8.3" x="480.5" y="410.8">1981B_101</text>
<g font-size="7.4">
<text x="374" y="323.3">NOTE:</text>
<text x="374" y="330.9">- POLISH MOLDING AREA SPI/SPE #2 FINISH</text>
<text x="374" y="338.6">- DUAL DIMENSIONS IN BRACKETS [0.000]</text>
<text x="378.1" y="346.2">ARE MILLIMETERS</text>
</g>
<g font-size="6.6">
<text x="460.4" y="410.8">C</text>
<text x="531.8" y="410.8">C</text>
</g>
<g font-size="6.5">
<text x="458" y="111.7">[</text>
<text x="481.8" y="111.7">]</text>
<text x="234.7" y="272.2">[</text>
<text x="258.5" y="272.2">]</text>
<text x="156.9" y="377.3">[</text>
<text x="178.2" y="377.3">]</text>
</g>
<text font-size="5.2" x="481.8" y="381.8">CORE CAP</text>
<text font-size="5" fill="#989898" x="457.8" y="364">THE PLASTEK GROUP</text>
<g font-size="4.6">
<text x="413.5" y="37.5">1.014</text>
<text x="413.5" y="42.3">[25.75]</text>
<text x="219.5" y="49.4">0.844</text>
<text x="259.7" y="49.3">0.844</text>
<text x="420" y="52.7">0.692</text>
<text x="219.5" y="54.1">[21.44]</text>
<text x="259.7" y="54.1">[21.44]</text>
<text x="420" y="57.4">[17.58]</text>
<text x="85.4" y="64.5">0.706</text>
<text x="85.4" y="69.2">[17.94]</text>
<text x="209.1" y="67.2">0.375</text>
<text x="209.1" y="72">[9.53]</text>
<text x="269.4" y="67.2">0.375</text>
<text x="269.4" y="72">[9.53]</text>
<text x="456" y="66.3">0.192</text>
<text x="456" y="71.1">[4.88]</text>
<text x="311.6" y="94.3">0.228</text>
<text x="311.6" y="99">[5.80]</text>
<text x="517.8" y="101.8">C</text>
<text x="458" y="105.1">0.6902</text>
<text x="459.8" y="111.1">17.531</text>
<text x="503.5" y="108.5">1.1591</text>
<text x="503.5" y="113.3">[29.441]</text>
<text x="30.2" y="119.3">C</text>
<text x="496.3" y="118">MOLDING REF</text>
<text x="359.9" y="123.7">0.250</text>
<text x="491" y="122.8">MATCH CORE BASE</text>
<text x="26.9" y="127.5">0.061</text>
<text x="359.9" y="128.4">[6.35]</text>
<text x="26.9" y="132.2">[1.54]</text>
<text x="80.7" y="135.4">0.307</text>
<text x="80.7" y="140.2">[7.81]</text>
<text x="360.8" y="141.2">R0.125</text>
<text x="259.7" y="145.4">0.877</text>
<text x="363.7" y="146">[3.16]</text>
<text x="395.2" y="147.2">R0.010</text>
<text x="259.7" y="150.2">[22.27]</text>
<text x="310" y="150.6">SEE DETAIL</text>
<text x="398" y="152">[.25]</text>
<text x="454.4" y="155.6">0.020 X 45°</text>
<text x="59.9" y="157.4">SECTION</text>
<text x="454.4" y="160.3">[.51]</text>
<text x="362.6" y="171.4">SECTION</text>
<text x="292.5" y="196.5">R0.125</text>
<text x="295.3" y="201.3">[3.16]</text>
<text x="309.9" y="209.8">R0.150</text>
<text x="70.2" y="212.4">40.0°</text>
<text x="312.7" y="214.6">[3.82]</text>
<text x="347.4" y="220.2">B</text>
<text x="320.1" y="229">REV. ENGRAVE CAV. I.D. [E1-E12]</text>
<text x="320.1" y="233.7">.08 [2.0] HIGH, .002/.003 [0.05/0.08] DP.</text>
<text x="320.1" y="238.5">.100 [2.54] UP FROM THE BOT.</text>
<text x="160.1" y="240.7">0.32</text>
<text x="160.1" y="245.5">[8.0]</text>
<text x="320.1" y="243.3">OF THE INSERT</text>
<text x="59.5" y="252.4">0.031 +2°/S</text>
<text x="59.5" y="257.1">[.78]</text>
<text x="151.6" y="265.7">#10-32 TAP (2)</text>
<text x="234.7" y="265.6">1.3152</text>
<text x="46.8" y="272.8">DETAIL</text>
<text x="236.5" y="271.6">33.406</text>
<text x="46.8" y="278.3">SCALE 4:1</text>
<text x="258" y="281.7">C</text>
<text x="235.9" y="282.1">2.1160</text>
<text x="235.9" y="286.9">[53.747]</text>
<text x="228.7" y="291.6">MOLDING REF</text>
<text x="222.6" y="296.4">MATCH WITH CORE</text>
<text x="283.3" y="298">SECTION</text>
<text x="238.5" y="304.9">1.000</text>
<text x="238.5" y="309.6">[25.40]</text>
<text x="310.3" y="314.9">STAMP P/N</text>
<text x="167.9" y="318">R0.125</text>
<text x="170.8" y="322.8">[3.18]</text>
<text x="310.3" y="319.6">1981B.101</text>
<text x="154.1" y="370.6">R0.3451</text>
<text x="158.7" y="376.6">8.766</text>
</g>
<g font-size="4.1">
<text x="412.9" y="360.8">APPROVALS</text>
<text x="514.7" y="386.7">(</text>
<text x="523.8" y="386.7">)</text>
<text x="460.4" y="392.5">2:1</text>
<text x="498.4" y="398.1">5003801</text>
<text x="519.5" y="398.1">44000008</text>
</g>
<g font-size="3.3">
<text x="400.9" y="368.9">K FAULHABER</text>
<text x="441.6" y="368.9">1-9-7</text>
<text x="410.3" y="376">C.Varkey</text>
<text x="437.9" y="376">1-21-07</text>
<text x="410.3" y="383.1">C.Varkey</text>
<text x="437.9" y="383.1">1-21-07</text>
<text x="457.8" y="386.7">(12) CAV CAP GENGHIS (METEOR) 50700</text>
<text x="448.2" y="390.3">-</text>
<text x="432.6" y="404.6">MOLDMAX</text>
<text x="422.8" y="411.7">-</text>
<text x="445.6" y="411.7">12</text>
</g>
<text font-size="3.2" x="519.9" y="366.7">PLASTEK</text>
<g font-size="2.8">
<text x="472.1" y="103.2">+0.0002</text>
<text x="472.1" y="105.7">-0.0000</text>
<text x="473.9" y="109.2">+.005</text>
<text x="473.9" y="111.7">-.000</text>
<text x="248.8" y="263.7">+0.0002</text>
<text x="248.8" y="266.2">-0.0000</text>
<text x="250.7" y="269.7">+.005</text>
<text x="250.7" y="272.2">-.000</text>
<text x="171.1" y="368.7">+0.0002</text>
<text x="171.1" y="371.2">-0.0000</text>
<text x="170.3" y="374.7">+.005</text>
<text x="170.3" y="377.3">-.000</text>
</g>
<g font-size="2.6">
<text x="247.3" y="388.4">C</text>
<text x="256" y="388.4">5004225</text>
<text x="274.1" y="388.4">01/14/10</text>
<text x="292.4" y="386.8">2.1160 WAS 2.1120, 1.1591 WAS</text>
<text x="299.1" y="389.9">1.1551, .061 WAS .059</text>
<text x="338.2" y="388.4">SWS</text>
<text x="347.3" y="388.4">SWS</text>
<text x="247.3" y="396">B</text>
<text x="256" y="396">5004116</text>
<text x="273.9" y="396">06-28-07</text>
<text x="291.8" y="396">MOVED CAV I.D. TO MAJOR AXIS</text>
<text x="338.7" y="396">JDS</text>
<text x="347.3" y="396">DMR</text>
<text x="448.4" y="397.2">-</text>
<text x="247.3" y="404.2">A</text>
<text x="256" y="404.2">5003859</text>
<text x="273.9" y="404.2">02-23-07</text>
<text x="289.6" y="404.2">CONVERTED TO DUAL DIMENSIONS</text>
<text x="339.4" y="404.2">RB</text>
<text x="348.5" y="404.2">CV</text>
<text x="245.1" y="411.2">REV.</text>
<text x="258.4" y="411.2">ECN</text>
<text x="275.7" y="411.2">DATE</text>
<text x="300.3" y="411.2">REVISION RECORD</text>
<text x="338.3" y="411.2">DRN</text>
<text x="346.7" y="411.2">APPR</text>
</g>
<text font-size="2.3" fill="#989898" x="473.1" y="368.7">ERIE, PENNSYLVANIA</text>
<g font-size="2.1">
<text x="401.6" y="364.8">DRAWN</text>
<text x="427" y="364.8">DATE</text>
<text x="525.1" y="362.6">THE</text>
<text x="401.6" y="372">CHECKED</text>
<text x="427" y="372">DATE</text>
<text x="523.5" y="370">GROUP</text>
<text x="452.4" y="376.4">DESCRIPTION</text>
<text x="401.6" y="379.1">APPROVED</text>
<text x="427" y="379.1">DATE</text>
<text x="401.6" y="386.2">REFERENCE NO.</text>
<text x="401.6" y="393.4">FINISH</text>
<text x="452.4" y="392.5">SCALE:</text>
<text x="499.5" y="391.3">ECN NUMBER</text>
<text x="518" y="391.3">CUSTOMER NUMBER</text>
<text x="401.6" y="400.5">MATERIAL</text>
<text x="452.4" y="398.1">SHRINKAGE:</text>
<text x="401.6" y="407.7">HARDNESS</text>
<text x="427" y="407.7">QUANTITY REQUIRED</text>
<text x="460.5" y="402.4">SIZE</text>
<text x="476.2" y="402.4">DRAWING NO.</text>
<text x="531.8" y="402.4">REV.</text>
</g>
</svg>
